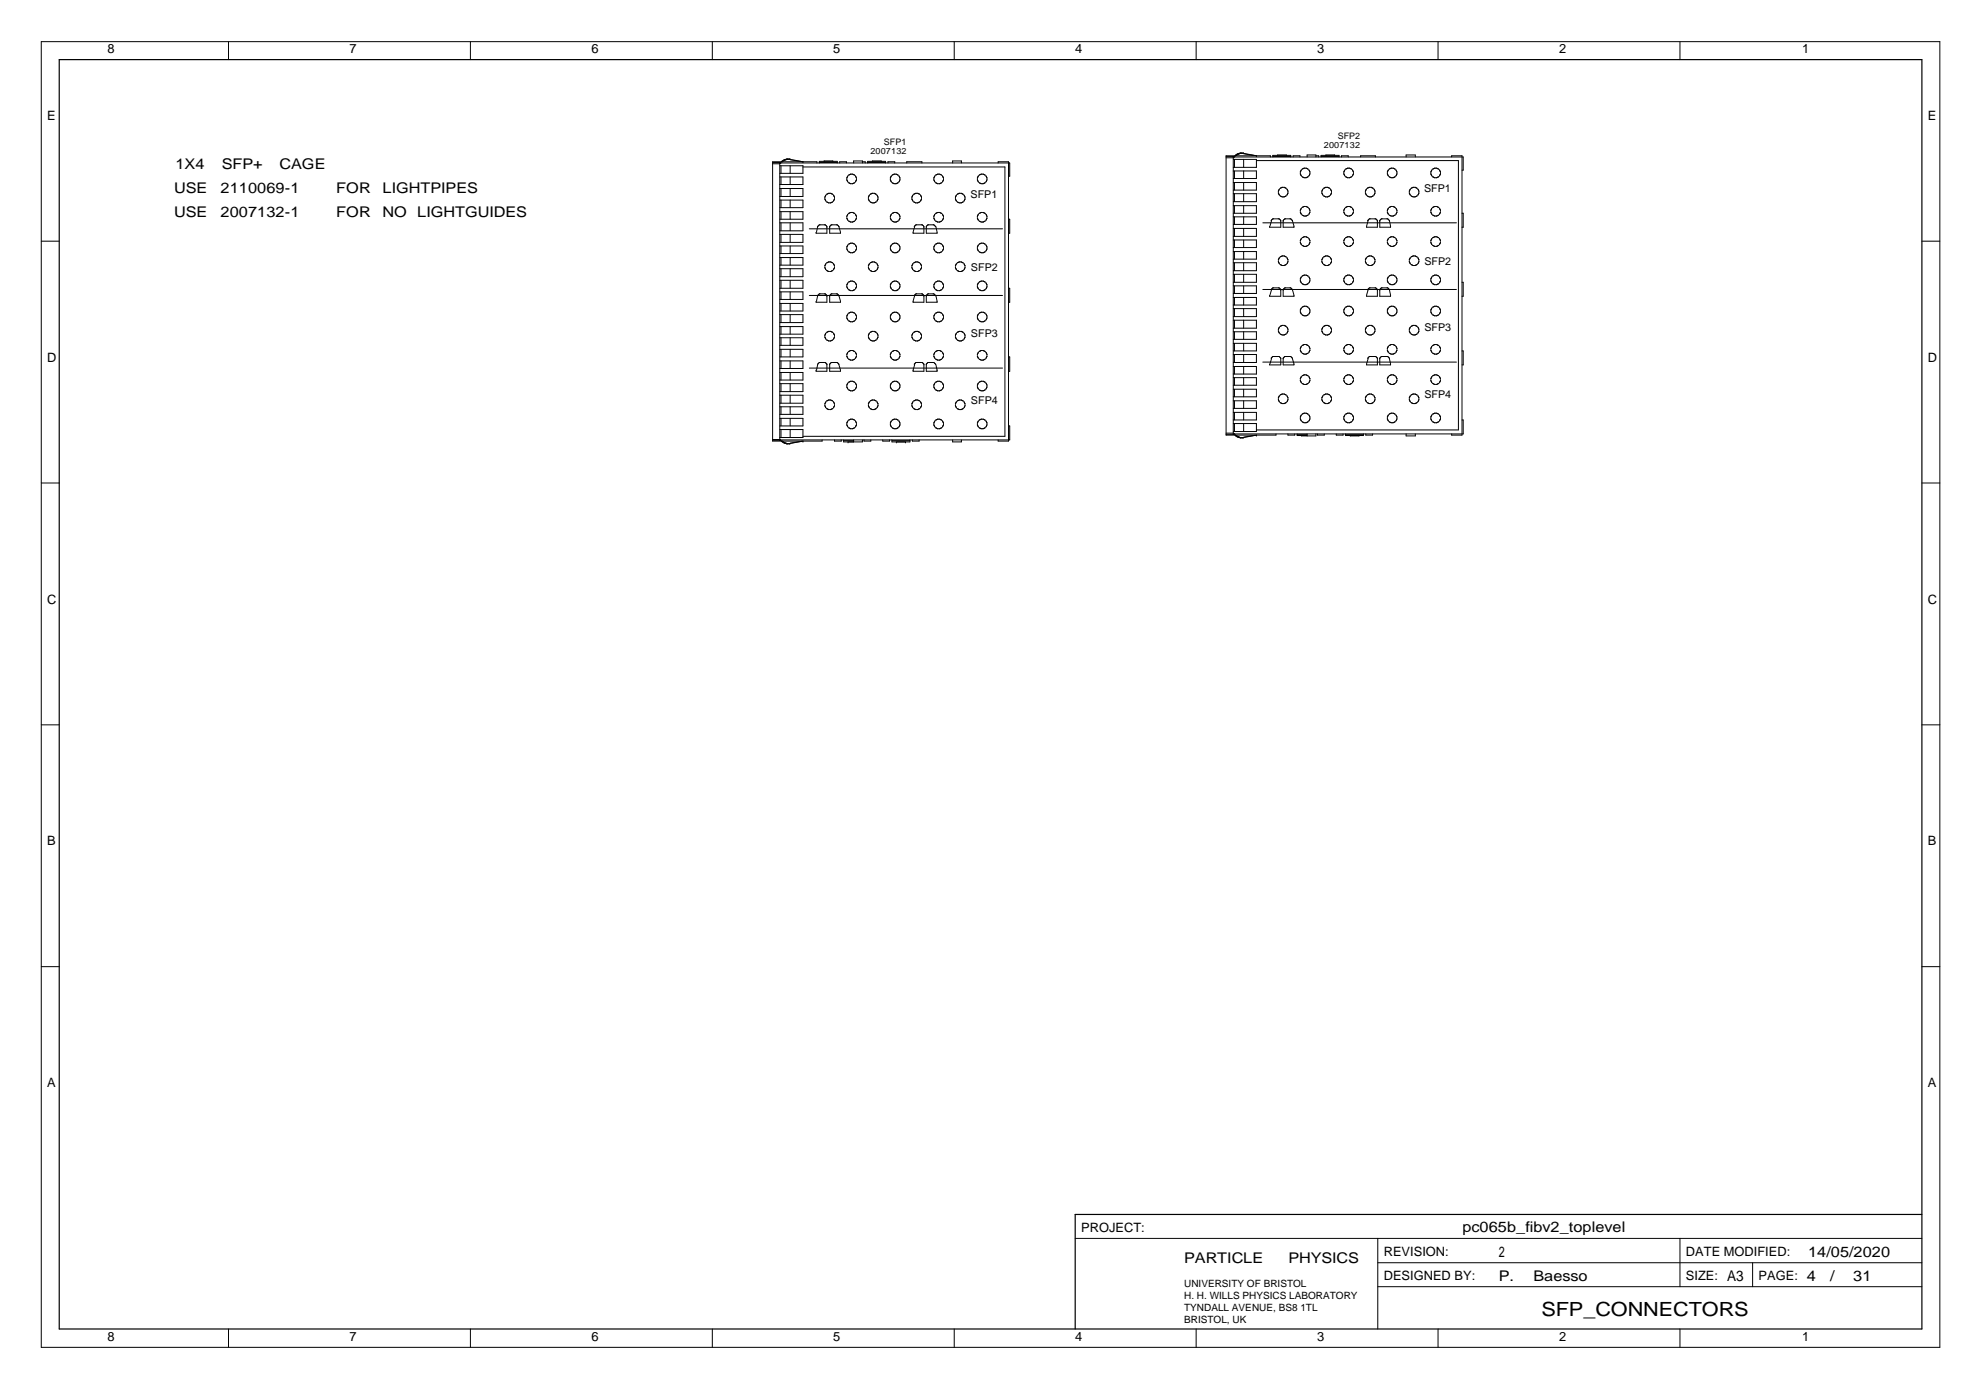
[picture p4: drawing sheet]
<svg xmlns="http://www.w3.org/2000/svg" width="420mm" height="297mm" viewBox="0 0 420 297" stroke-linecap="round" stroke-linejoin="round" font-family="sans-serif">
<path d="M12.6 12.6h395v269.4h-395zM407.6 257.7h-179.6v24.3" fill="none" stroke="#000" stroke-width=".25"/>
<g fill="none" stroke="#000" stroke-width=".21">
<path d="M8.8 8.8h402.6v277.1h-402.6zM48.5 8.8v3.8M99.8 8.8v3.8M151.1 8.8v3.8M202.4 8.8v3.8M253.7 8.8v3.8M305 8.8v3.8M356.3 8.8v3.8M163.9 34.7h1.5M165.4 34.6h48.8v2.8h-.3M165.4 37.5h4.9v1.6h-4.9M165.4 40h4.9v1.7h-4.9"/>
<path d="M165.4 34.5v58.9M165.4 35.2h4.9v1.6h-4.9M165.6 34.4l-1.7 .1M165.6 34.6l-.2 .1M165.6 35.2v1.6M165.6 37.5v1.6M165.6 40v1.7M165.8 34.3h-1.9v59.3h1.9M165.9 34.3h4.1M167.3 33.7l-1 .2-.6 .4M167.3 33.8l-.7 .1-.8 .5M167.3 33.8l3 .5"/>
<path d="M167.3 33.7h.3M167.6 35.2v1.6M167.6 37.5v1.6M167.6 40v1.7M167.6 33.9l2.7 .4M170.3 34.3h.1M170.3 34.3h3v.3M170.3 35.4h42.8v57.2h-42.8M173.8 34.5h3.8M173.8 34.6v-.4h3.8v.4M174.8 34.2h1.8M178.1 34.6v-.3h1.4v.3"/>
<path d="M179.6 38l.3 .6M179.9 37.3l-.3 .6M180 38.7l.5 .3M180.6 36.9l-.6 .3M180.7 36.9l.6 .3M181.1 34.6v-.4h1.8v.4M181.3 38.7l-.7 .3M181.4 37.3l.2 .6M181.6 38l-.2 .6M182.9 34.3h.6v.3M184 34.5h3.8M184 34.6v-.4h3.8v.4"/>
<path d="M185 34.2h1.9M188.3 34.6v-.3h1.5v.3M188.8 38l.3 .6M189.1 37.3l-.3 .6M189.2 38.7l.6 .3M189.9 36.9l-.7 .3M189.9 36.9l.6 .3M190.5 38.7l-.6 .3M190.6 37.3l.3 .6M190.9 38l-.3 .6M192.3 34.6v-.3h3.2v.3M198.1 38l.2 .6"/>
<path d="M198.3 37.3l-.2 .6M198.4 38.7l.6 .3M199.1 36.9l-.7 .3M199.2 36.9l.6 .3M199.8 38.7l-.7 .3M199.8 37.3l.3 .6M200.1 38l-.3 .6M202 34.6v-.4h1.9v.4M207.3 38l.3 .6M207.6 37.3l-.3 .6M207.6 38.7l.6 .3M208.3 36.9l-.7 .3"/>
<path d="M208.4 36.9l.6 .3M209 38.7l-.7 .3M209.1 37.3l.2 .6M209.3 38l-.2 .6M211.7 34.6v-.3h2.2v59.3h-2.2v-.3M260 33.5h1.6M261.6 33.8h4.9v1.7h-4.9M261.6 33.3h48.7v2.8h-.2M261.6 33.2v59M261.6 36.3h4.9v1.6h-4.9M261.6 38.7h4.9v1.6h-4.9M261.8 33.1l-1.8 .1"/>
<path d="M261.8 33.3l-.2 .1M261.8 33.8v1.7M261.8 36.3v1.6M261.8 38.7v1.6M262 33.1h-2v59.2h2M262.1 33.1h4.1M263.4 32.5l-.9 .1-.6 .5M263.4 32.5l-.6 .1-.8 .5M263.5 32.5l3 .6M263.5 32.5h.3M263.8 33.8v1.7M263.8 36.3v1.6"/>
<path d="M263.8 38.7v1.6M263.8 32.6l2.7 .5M266.5 33.1h.1M266.5 34.1h42.8v57.1h-42.8M266.5 33.1h2.9v.2M270 33.2h3.8M270 33.3v-.3h3.8v.3M271 33h1.8M272.2 39.7l-.7 .3M272.2 39.7l.6 .3M274.3 33.3v-.2h1.4v.2M275.8 36.8l.2 .6"/>
<path d="M276 36l-.2 .6M276.1 37.5l.6 .2M276.8 35.7l-.7 .2M276.9 35.7l.6 .2M277.2 33.3v-.4h1.9v.4M277.5 37.5l-.7 .2M277.6 36l.2 .6M277.8 36.8l-.2 .6M279.1 33.1h.6v.2M280.2 33.2h3.8M280.2 33.3v-.3h3.8v.3M281.2 33h1.9"/>
<path d="M281.4 39.7l-.7 .3M281.5 39.7l.6 .3M284.5 33.3v-.2h1.5v.2M285 36.8l.3 .6M285.3 36l-.3 .6M285.4 37.5l.6 .2M286 35.7l-.6 .2M286.1 35.7l.6 .2M286.7 37.5l-.7 .2M286.8 36l.3 .6M287.1 36.8l-.3 .6M288.6 33.3v-.2h3.1v.2"/>
<path d="M290.6 39.7l-.7 .3M290.7 39.7l.6 .3M294.3 36.8l.2 .6M294.5 36l-.2 .6M294.6 37.5l.6 .2M295.3 35.7l-.7 .2M295.4 35.7l.5 .2M295.9 37.5l-.6 .2M296 36l.3 .6M296.3 36.8l-.3 .6M298.2 33.3v-.4h2v.4M299.9 39.7l-.7 .3"/>
<path d="M300 39.7l.6 .3M303.5 36.8l.2 .6M303.7 36l-.2 .6M303.8 37.5l.6 .2M304.5 35.7l-.7 .2M304.6 35.7l.6 .2M305.2 37.5l-.7 .2M305.3 36l.2 .6M305.5 36.8l-.2 .6M307.9 33.3v-.2h2.2v59.2h-2.2v-.2M8.8 51.2h3.8M165.4 44.9h4.9v1.6h-4.9"/>
<path d="M165.4 59.5h4.9v1.7h-4.9M165.4 52.2h4.9v1.6h-4.9M165.4 54.6h4.9v1.7h-4.9M165.4 42.5h4.9v1.6h-4.9M165.4 47.3h4.9v1.7h-4.9M165.4 49.7h4.9v1.7h-4.9M165.4 57h4.9v1.7h-4.9M165.6 42.5v1.6M165.6 44.9v1.6M165.6 47.3v1.7M165.6 49.7v1.7M165.6 52.2v1.6"/>
<path d="M165.6 54.6v1.7M165.6 57v1.7M165.6 59.5v1.7M167.6 42.5v1.6M167.6 44.9v1.6M167.6 47.3v1.7M167.6 49.7v1.7M167.6 52.2v1.6M167.6 54.6v1.7M167.6 57v1.7M167.6 59.5v1.7M171.7 48.5h40.9"/>
<path d="M173.4 48l.4-.3h1.2l.4 .3v1.5h-2.3v-.2M173.4 48v.1M173.4 48l-.2 1.2M175 56.7l.2 .6M175 42.1l.2 .6M175.2 41.4l-.2 .5M175.2 55.9l-.2 .6M175.3 57.4l.6 .2M175.3 42.8l.6 .2M176 55.6l-.7 .2M176 41l-.7 .3M176.1 55.6l.5 .2"/>
<path d="M176.1 41l.5 .3M176.6 57.4l-.6 .2M176.6 42.8l-.6 .2M176.7 41.4l.3 .5M176.7 55.9l.3 .6M177 56.7l-.3 .6M177 42.1l-.3 .6M177.9 48l-.3-.3h-1.3l-.3 .3v1.5h2.3v-.2M177.9 48v.1M177.9 48l.4 1.2M179.6 46.2l.3 .6M179.6 52.7l.3 .6"/>
<path d="M179.9 60l-.3 .6M179.9 45.4l-.3 .6M179.9 51.9l-.3 .6M180 53.4l.5 .2M180 46.9l.5 .2M180.6 51.6l-.6 .2M180.6 45.1l-.6 .2M180.6 59.6l-.6 .3M180.7 45.1l.6 .2M180.7 51.6l.6 .2M180.7 59.6l.6 .3M181.3 53.4l-.7 .2"/>
<path d="M181.3 46.9l-.7 .2M181.4 45.4l.2 .6M181.4 60l.2 .6M181.4 51.9l.2 .6M181.6 52.7l-.2 .6M181.6 46.2l-.2 .6M184.2 56.7l.2 .6M184.2 42.1l.2 .6M184.4 55.9l-.2 .6M184.4 41.4l-.2 .5M184.5 57.4l.6 .2M184.5 42.8l.6 .2"/>
<path d="M185.2 55.6l-.7 .2M185.2 41l-.7 .3M185.3 55.6l.6 .2M185.3 41l.6 .3M185.9 57.4l-.7 .2M185.9 42.8l-.7 .2M186 55.9l.2 .6M186 41.4l.2 .5M186.2 42.1l-.2 .6M186.2 56.7l-.2 .6M188.8 52.7l.3 .6M188.8 46.2l.3 .6"/>
<path d="M189.1 45.4l-.3 .6M189.1 51.9l-.3 .6M189.1 60l-.3 .6M189.2 53.4l.6 .2M189.2 46.9l.6 .2M189.9 51.6l-.7 .2M189.9 45.1l-.7 .2M189.9 59.6l-.7 .3M189.9 51.6l.6 .2M189.9 45.1l.6 .2M189.9 59.6l.6 .3M190.5 53.4l-.6 .2"/>
<path d="M190.5 46.9l-.6 .2M190.6 45.4l.3 .6M190.6 51.9l.3 .6M190.6 60l.3 .6M190.9 52.7l-.3 .6M190.9 46.2l-.3 .6M193.4 42.1l.3 .6M193.4 56.7l.3 .6M193.7 41.4l-.3 .5M193.7 55.9l-.3 .6M193.8 57.4l.5 .2M193.8 42.8l.5 .2"/>
<path d="M193.9 48.1l.4-.4h1.3l.4 .3v1.5h-2.3v-.2M194 48l-.3 1.2M194.4 55.6l-.6 .2M194.4 41l-.6 .3M194.5 55.6l.6 .2M194.5 41l.6 .3M195.1 57.4l-.7 .2M195.1 42.8l-.7 .2M195.2 41.4l.2 .5M195.2 55.9l.2 .6M195.4 42.1l-.2 .6M195.4 56.7l-.2 .6"/>
<path d="M198.1 52.7l.2 .6M198.1 46.2l.2 .6M198.3 45.4l-.2 .6M198.3 51.9l-.2 .6M198.3 60l-.2 .6M198.4 53.4l.6 .2M198.4 48.1l-.3-.4h-1.3l-.3 .3v1.5h2.2v-.2M198.4 46.9l.6 .2M198.5 48l.2 1.2M199.1 45.1l-.7 .2M199.1 51.6l-.7 .2M199.1 59.6l-.7 .3"/>
<path d="M199.2 51.6l.6 .2M199.2 45.1l.6 .2M199.2 59.6l.6 .3M199.8 53.4l-.7 .2M199.8 46.9l-.7 .2M199.8 45.4l.3 .6M199.8 51.9l.3 .6M199.8 60l.3 .6M200.1 46.2l-.3 .6M200.1 52.7l-.3 .6M202.6 42.1l.3 .6M202.6 56.7l.3 .6"/>
<path d="M202.9 41.4l-.3 .5M202.9 55.9l-.3 .6M203 57.4l.6 .2M203 42.8l.6 .2M203.7 55.6l-.7 .2M203.7 41l-.7 .3M203.7 55.6l.6 .2M203.7 41l.6 .3M204.3 57.4l-.6 .2M204.3 42.8l-.6 .2M204.4 41.4l.3 .5M204.4 55.9l.3 .6"/>
<path d="M204.7 42.1l-.3 .6M204.7 56.7l-.3 .6M207.3 46.2l.3 .6M207.3 52.7l.3 .6M207.6 45.4l-.3 .6M207.6 51.9l-.3 .6M207.6 60l-.3 .6M207.6 53.4l.6 .2M207.6 46.9l.6 .2M208.3 51.6l-.7 .2M208.3 45.1l-.7 .2M208.3 59.6l-.7 .3"/>
<path d="M208.4 51.6l.6 .2M208.4 45.1l.6 .2M208.4 59.6l.6 .3M209 53.4l-.7 .2M209 46.9l-.7 .2M209.1 45.4l.2 .6M209.1 51.9l.2 .6M209.1 60l.2 .6M209.3 46.2l-.2 .6M209.3 52.7l-.2 .6M213.9 46.5h.3v3h-.3M261.6 43.6h4.9v1.6h-4.9"/>
<path d="M261.6 55.7h4.9v1.7h-4.9M261.6 41.1h4.9v1.7h-4.9M261.6 58.2h4.9v1.7h-4.9M261.6 46h4.9v1.6h-4.9M261.6 48.5h4.9v1.7h-4.9M261.6 50.9h4.9v1.6h-4.9M261.6 53.4h4.9v1.6h-4.9M261.8 41.1v1.7M261.8 43.6v1.6M261.8 46v1.6M261.8 48.5v1.7M261.8 50.9v1.6"/>
<path d="M261.8 53.4v1.6M261.8 55.7v1.7M261.8 58.2v1.7M263.8 41.1v1.7M263.8 43.6v1.6M263.8 46v1.6M263.8 48.5v1.7M263.8 50.9v1.6M263.8 53.4v1.6M263.8 55.7v1.7M263.8 58.2v1.7M267.8 47.3h41.1"/>
<path d="M269.6 46.9l.4-.5h1.3l.3 .4v1.4h-2.3v-.2M269.7 46.8l-.3 1.2M271.1 55.4l.3 .6M271.1 40.8l.3 .6M271.4 40.1l-.3 .6M271.4 54.6l-.3 .6M271.5 56.1l.6 .2M271.5 41.5l.6 .3M272.2 54.3l-.7 .3M272.2 54.3l.6 .3M272.8 56.1l-.6 .2M272.8 41.5l-.6 .3"/>
<path d="M272.9 40.1l.3 .6M272.9 54.6l.3 .6M273.2 55.4l-.3 .6M273.2 40.8l-.3 .6M274.1 46.8l-.3-.4h-1.3l-.3 .4v1.4h2.2v-.2M274.1 46.8v.1M274.1 46.8l.3 1.2M275.8 44.9l.2 .6M275.8 51.3l.2 .6M275.8 59.5l.2 .6M276 58.7l-.2 .6M276 44.1l-.2 .6"/>
<path d="M276 50.6l-.2 .6M276.1 52l.6 .3M276.1 45.6l.6 .2M276.8 50.2l-.7 .3M276.8 43.8l-.7 .3M276.8 58.4l-.7 .2M276.9 43.8l.6 .3M276.9 50.2l.6 .3M276.9 58.4l.6 .2M277.5 52l-.7 .3M277.5 45.6l-.7 .2M277.6 44.1l.2 .6"/>
<path d="M277.6 58.7l.2 .6M277.6 50.6l.2 .6M277.8 51.3l-.2 .6M277.8 44.9l-.2 .6M277.8 59.5l-.2 .6M280.4 40.8l.2 .6M280.4 55.4l.2 .6M280.6 54.6l-.2 .6M280.6 40.1l-.2 .6M280.7 56.1l.6 .2M280.7 41.5l.6 .3M281.4 54.3l-.7 .3"/>
<path d="M281.5 54.3l.6 .3M282.1 56.1l-.7 .2M282.1 41.5l-.7 .3M282.1 54.6l.3 .6M282.1 40.1l.3 .6M282.4 40.8l-.3 .6M282.4 55.4l-.3 .6M285 51.3l.3 .6M285 44.9l.3 .6M285 59.5l.3 .6M285.3 44.1l-.3 .6M285.3 50.6l-.3 .6"/>
<path d="M285.3 58.7l-.3 .6M285.4 52l.6 .3M285.4 45.6l.6 .2M286 50.2l-.6 .3M286 43.8l-.6 .3M286 58.4l-.6 .2M286.1 50.2l.6 .3M286.1 43.8l.6 .3M286.1 58.4l.6 .2M286.7 52l-.7 .3M286.7 45.6l-.7 .2M286.8 44.1l.3 .6"/>
<path d="M286.8 50.6l.3 .6M286.8 58.7l.3 .6M287.1 51.3l-.3 .6M287.1 44.9l-.3 .6M287.1 59.5l-.3 .6M289.6 40.8l.2 .6M289.6 55.4l.2 .6M289.8 40.1l-.2 .6M289.8 54.6l-.2 .6M289.9 56.1l.6 .2M289.9 41.5l.6 .3M290.1 46.9l.3-.5h1.4l.3 .4v1.4h-2.3v-.2"/>
<path d="M290.2 46.8l-.4 1.2M290.6 54.3l-.7 .3M290.7 54.3l.6 .3M291.3 56.1l-.7 .2M291.3 41.5l-.7 .3M291.4 40.1l.2 .6M291.4 54.6l.2 .6M291.6 40.8l-.2 .6M291.6 55.4l-.2 .6M294.3 51.3l.2 .6M294.3 59.5l.2 .6M294.3 44.9l.2 .6"/>
<path d="M294.5 44.1l-.2 .6M294.5 50.6l-.2 .6M294.5 58.7l-.2 .6M294.6 52l.6 .3M294.6 45.6l.6 .2M294.7 46.8l-.4-.4h-1.3l-.4 .4v1.4h2.3v-.2M294.7 46.8v.1M294.7 46.8l.2 1.2M295.3 43.8l-.7 .3M295.3 50.2l-.7 .3M295.3 58.4l-.7 .2M295.4 50.2l.5 .3"/>
<path d="M295.4 43.8l.5 .3M295.4 58.4l.5 .2M295.9 52l-.6 .3M295.9 45.6l-.6 .2M296 44.1l.3 .6M296 50.6l.3 .6M296 58.7l.3 .6M296.3 59.5l-.3 .6M296.3 44.9l-.3 .6M296.3 51.3l-.3 .6M298.9 40.8l.3 .6M298.9 55.4l.3 .6"/>
<path d="M299.2 40.1l-.3 .6M299.2 54.6l-.3 .6M299.2 56.1l.6 .2M299.2 41.5l.6 .3M299.9 54.3l-.7 .3M300 54.3l.6 .3M300.6 56.1l-.7 .2M300.6 41.5l-.7 .3M300.7 40.1l.2 .6M300.7 54.6l.2 .6M300.9 40.8l-.2 .6M300.9 55.4l-.2 .6"/>
<path d="M303.5 44.9l.2 .6M303.5 51.3l.2 .6M303.5 59.5l.2 .6M303.7 44.1l-.2 .6M303.7 50.6l-.2 .6M303.7 58.7l-.2 .6M303.8 52l.6 .3M303.8 45.6l.6 .2M304.5 50.2l-.7 .3M304.5 43.8l-.7 .3M304.5 58.4l-.7 .2M304.6 50.2l.6 .3"/>
<path d="M304.6 43.8l.6 .3M304.6 58.4l.6 .2M305.2 52l-.7 .3M305.2 45.6l-.7 .2M305.3 44.1l.2 .6M305.3 50.6l.2 .6M305.3 58.7l.2 .6M305.5 44.9l-.2 .6M305.5 51.3l-.2 .6M305.5 59.5l-.2 .6M310.1 45.2h.2v3h-.2M310.1 59.9h.2v3h-.2"/>
<path d="M407.6 51.2h3.8M165.4 74.1h4.9v1.6h-4.9M165.4 71.7h4.9v1.6h-4.9M165.4 69.3h4.9v1.6h-4.9M165.4 64.4h4.9v1.6h-4.9M165.4 66.8h4.9v1.6h-4.9M165.4 76.6h4.9v1.6h-4.9M165.4 79h4.9v1.6h-4.9M165.4 61.9h4.9v1.6h-4.9M165.6 61.9v1.6M165.6 64.4v1.6M165.6 66.8v1.6"/>
<path d="M165.6 69.3v1.6M165.6 71.7v1.6M165.6 74.1v1.6M165.6 76.6v1.6M165.6 79v1.6M167.6 61.9v1.6M167.6 64.4v1.6M167.6 66.8v1.6M167.6 69.3v1.6M167.6 71.7v1.6M167.6 74.1v1.6M167.6 76.6v1.6"/>
<path d="M167.6 79v1.6M171.7 62.7h40.9M171.7 78.1h40.9M173.1 78.5v.3h2.3v-1.6l-.4-.3h-1.2l-.4 .3-.2 1.3M173.4 62.7l.4-.4h1.2l.4 .4v1.4h-2.3v-.1M173.4 62.7v.1M173.4 62.7l-.2 1.2M175 71.4l.2 .6M175.2 70.6l-.2 .6M175.3 72.1l.6 .2M176 70.3l-.7 .3M176.1 70.3l.5 .3"/>
<path d="M176.3 76.9h1.3a2.31 2.31 0 0 1 .7 1.9h-2.3v-1.6zM176.6 72.1l-.6 .2M176.7 70.6l.3 .6M177 71.4l-.3 .6M177.9 62.7l-.3-.4h-1.3l-.3 .4v1.4h2.3v-.1M177.9 62.7v.1M177.9 62.7l.4 1.2M179.6 60.7l.3 .6M179.6 67.3l.3 .6M179.6 75.5l.3 .6M179.9 66.6l-.3 .6M179.9 74.7l-.3 .6"/>
<path d="M180 61.4l.5 .3M180 76.1l.5 .3M180 68l.5 .3M180.6 74.4l-.6 .2M180.6 66.2l-.6 .3M180.7 74.4l.6 .2M180.7 66.2l.6 .3M181.3 61.4l-.7 .3M181.3 76.1l-.7 .3M181.3 68l-.7 .3M181.4 66.6l.2 .6M181.4 74.7l.2 .6"/>
<path d="M181.6 60.7l-.2 .6M181.6 67.3l-.2 .6M181.6 75.5l-.2 .6M184.2 71.4l.2 .6M184.4 70.6l-.2 .6M184.5 72.1l.6 .2M185.2 70.3l-.7 .3M185.3 70.3l.6 .3M185.9 72.1l-.7 .2M186 70.6l.2 .6M186.2 71.4l-.2 .6M188.8 60.7l.3 .6"/>
<path d="M188.8 67.3l.3 .6M188.8 75.5l.3 .6M189.1 66.6l-.3 .6M189.1 74.7l-.3 .6M189.2 61.4l.6 .3M189.2 76.1l.6 .3M189.2 68l.6 .3M189.9 74.4l-.7 .2M189.9 66.2l-.7 .3M189.9 74.4l.6 .2M189.9 66.2l.6 .3M190.5 61.4l-.6 .3"/>
<path d="M190.5 76.1l-.6 .3M190.5 68l-.6 .3M190.6 66.6l.3 .6M190.6 74.7l.3 .6M190.9 60.7l-.3 .6M190.9 67.3l-.3 .6M190.9 75.5l-.3 .6M193.4 71.4l.3 .6M193.7 70.6l-.3 .6M193.8 72.1l.5 .2M193.9 62.8l.4-.5h1.3l.4 .4v1.4h-2.3v-.1M193.9 77.3l.4-.4h1.3l.4 .3v1.6h-2.3l.3-1.5"/>
<path d="M194 62.7l-.3 1.2M194.4 70.3l-.6 .3M194.5 70.3l.6 .3M195.1 72.1l-.7 .2M195.2 70.6l.2 .6M195.4 71.4l-.2 .6M198.1 60.7l.2 .6M198.1 67.3l.2 .6M198.1 75.5l.2 .6M198.3 66.6l-.2 .6M198.3 74.7l-.2 .6M198.4 62.8l-.3-.5h-1.3l-.3 .4v1.4h2.2v-.1"/>
<path d="M198.4 77.3l-.3-.4h-1.3l-.3 .3v1.6h2.2l-.2-1.5M198.4 61.4l.6 .3M198.4 76.1l.6 .3M198.4 68l.6 .3M198.5 62.7l.2 1.2M199.1 74.4l-.7 .2M199.1 66.2l-.7 .3M199.2 74.4l.6 .2M199.2 66.2l.6 .3M199.8 61.4l-.7 .3M199.8 76.1l-.7 .3M199.8 68l-.7 .3"/>
<path d="M199.8 66.6l.3 .6M199.8 74.7l.3 .6M200.1 60.7l-.3 .6M200.1 67.3l-.3 .6M200.1 75.5l-.3 .6M202.6 71.4l.3 .6M202.9 70.6l-.3 .6M203 72.1l.6 .2M203.7 70.3l-.7 .3M203.7 70.3l.6 .3M204.3 72.1l-.6 .2M204.4 70.6l.3 .6"/>
<path d="M204.7 71.4l-.3 .6M207.3 75.5l.3 .6M207.3 60.7l.3 .6M207.3 67.3l.3 .6M207.6 66.6l-.3 .6M207.6 74.7l-.3 .6M207.6 61.4l.6 .3M207.6 76.1l.6 .3M207.6 68l.6 .3M208.3 74.4l-.7 .2M208.3 66.2l-.7 .3M208.4 74.4l.6 .2"/>
<path d="M208.4 66.2l.6 .3M209 61.4l-.7 .3M209 76.1l-.7 .3M209 68l-.7 .3M209.1 66.6l.2 .6M209.1 74.7l.2 .6M209.3 75.5l-.2 .6M209.3 60.7l-.2 .6M209.3 67.3l-.2 .6M213.9 61.2h.3v2.9h-.3M213.9 75.7h.3v3.1h-.3M261.6 72.8h4.9v1.7h-4.9"/>
<path d="M261.6 75.2h4.9v1.7h-4.9M261.6 70.4h4.9v1.6h-4.9M261.6 63.1h4.9v1.6h-4.9M261.6 65.5h4.9v1.7h-4.9M261.6 67.9h4.9v1.7h-4.9M261.6 77.8h4.9v1.6h-4.9M261.6 60.7h4.9v1.6h-4.9M261.8 60.7v1.6M261.8 63.1v1.6M261.8 65.5v1.7M261.8 67.9v1.7M261.8 70.4v1.6"/>
<path d="M261.8 72.8v1.7M261.8 75.2v1.7M261.8 77.8v1.6M263.8 60.7v1.6M263.8 63.1v1.6M263.8 65.5v1.7M263.8 67.9v1.7M263.8 70.4v1.6M263.8 72.8v1.7M263.8 75.2v1.7M263.8 77.8v1.6M267.8 61.4h41.1"/>
<path d="M267.8 76.8h41.1M269.6 61.5l.4-.4h1.3l.3 .3v1.5h-2.3v-.2M269.6 76.1l.4-.5h1.3l.3 .4v1.4h-2.3v-.2M269.7 61.4l-.3 1.2M269.7 76.1l-.3 1.1M271.1 70.1l.3 .6M271.4 69.4l-.3 .6M271.5 70.8l.6 .3M272.2 69l-.7 .3M272.2 69l.6 .3M272.8 70.8l-.6 .3M272.9 69.4l.3 .6"/>
<path d="M273.2 70.1l-.3 .6M274.1 61.4l-.3-.3h-1.3l-.3 .3v1.5h2.2v-.2M274.1 61.4v.1M274.1 61.4l.3 1.2M274.4 77.2l-.3-1.2-.3-.4h-1.3l-.3 .4v1.4h2.2v-.2M275.8 66.1l.2 .6M275.8 74.2l.2 .6M276 79.9l-.2 .6M276 65.3l-.2 .6M276 73.4l-.2 .6M276.1 60.1l.6 .3M276.1 74.9l.6 .2"/>
<path d="M276.1 66.8l.6 .2M276.8 79.5l-.7 .3M276.8 73.1l-.7 .3M276.8 65l-.7 .2M276.9 73.1l.6 .3M276.9 65l.6 .2M276.9 79.5l.6 .3M277.5 60.1l-.7 .3M277.5 74.9l-.7 .2M277.5 66.8l-.7 .2M277.6 65.3l.2 .6M277.6 73.4l.2 .6"/>
<path d="M277.6 79.9l.2 .6M277.8 66.1l-.2 .6M277.8 74.2l-.2 .6M280.4 70.1l.2 .6M280.6 69.4l-.2 .6M280.7 70.8l.6 .3M281.4 69l-.7 .3M281.5 69l.6 .3M282.1 70.8l-.7 .3M282.1 69.4l.3 .6M282.4 70.1l-.3 .6M285 66.1l.3 .6"/>
<path d="M285 74.2l.3 .6M285.3 65.3l-.3 .6M285.3 73.4l-.3 .6M285.3 79.9l-.3 .6M285.4 60.1l.6 .3M285.4 74.9l.6 .2M285.4 66.8l.6 .2M286 73.1l-.6 .3M286 65l-.6 .2M286 79.5l-.6 .3M286.1 73.1l.6 .3M286.1 65l.6 .2"/>
<path d="M286.1 79.5l.6 .3M286.7 60.1l-.7 .3M286.7 74.9l-.7 .2M286.7 66.8l-.7 .2M286.8 65.3l.3 .6M286.8 73.4l.3 .6M286.8 79.9l.3 .6M287.1 66.1l-.3 .6M287.1 74.2l-.3 .6M289.6 70.1l.2 .6M289.8 69.4l-.2 .6M289.9 70.8l.6 .3"/>
<path d="M290.1 61.5l.3-.4h1.4l.3 .3v1.5h-2.3v-.2M290.1 76.1l.3-.5h1.4l.3 .4v1.4h-2.3v-.2M290.2 61.4l-.4 1.2M290.2 76.1l-.4 1.1M290.6 69l-.7 .3M290.7 69l.6 .3M291.3 70.8l-.7 .3M291.4 69.4l.2 .6M291.6 70.1l-.2 .6M294.3 66.1l.2 .6M294.3 74.2l.2 .6M294.5 65.3l-.2 .6"/>
<path d="M294.5 73.4l-.2 .6M294.5 79.9l-.2 .6M294.6 60.1l.6 .3M294.6 74.9l.6 .2M294.6 66.8l.6 .2M294.7 61.4l-.4-.3h-1.3l-.4 .3v1.5h2.3v-.2M294.7 61.4v.1M294.7 61.4l.2 1.2M294.9 77.2l-.2-1.2-.4-.4h-1.3l-.4 .4v1.4h2.3v-.2M295.3 73.1l-.7 .3M295.3 65l-.7 .2M295.3 79.5l-.7 .3"/>
<path d="M295.4 73.1l.5 .3M295.4 65l.5 .2M295.4 79.5l.5 .3M295.9 60.1l-.6 .3M295.9 74.9l-.6 .2M295.9 66.8l-.6 .2M296 65.3l.3 .6M296 73.4l.3 .6M296 79.9l.3 .6M296.3 66.1l-.3 .6M296.3 74.2l-.3 .6M298.9 70.1l.3 .6"/>
<path d="M299.2 69.4l-.3 .6M299.2 70.8l.6 .3M299.9 69l-.7 .3M300 69l.6 .3M300.6 70.8l-.7 .3M300.7 69.4l.2 .6M300.9 70.1l-.2 .6M303.5 74.2l.2 .6M303.5 66.1l.2 .6M303.7 65.3l-.2 .6M303.7 73.4l-.2 .6M303.7 79.9l-.2 .6"/>
<path d="M303.8 60.1l.6 .3M303.8 74.9l.6 .2M303.8 66.8l.6 .2M304.5 73.1l-.7 .3M304.5 65l-.7 .2M304.5 79.5l-.7 .3M304.6 73.1l.6 .3M304.6 65l.6 .2M304.6 79.5l.6 .3M305.2 60.1l-.7 .3M305.2 74.9l-.7 .2M305.2 66.8l-.7 .2"/>
<path d="M305.3 65.3l.2 .6M305.3 73.4l.2 .6M305.3 79.9l.2 .6M305.5 74.2l-.2 .6M305.5 66.1l-.2 .6M310.1 74.5h.2v2.9h-.2M163.9 93.4l1.7 .1M163.9 93.3h1.5M165.4 88.8h4.9v1.6h-4.9M165.4 91.1h4.9v1.7h-4.9M165.4 83.9h4.9v1.6h-4.9M165.4 81.4h4.9v1.7h-4.9"/>
<path d="M165.4 86.3h4.9v1.6h-4.9M165.6 93.3v.1M165.6 81.4v1.7M165.6 83.9v1.6M165.6 86.3v1.6M165.6 88.8v1.6M165.6 91.1v1.7M165.7 93.6l.6 .4 .9 .2M165.8 93.5l.8 .5 .6 .1M165.9 93.6h4.1M167.3 94.2h.3M167.6 81.4v1.7"/>
<path d="M167.6 83.9v1.6M167.6 86.3v1.6M167.6 88.8v1.6M167.6 91.1v1.7M170.3 93.6h.1M170.3 93.6l-3 .5M170.3 93.6l-2.7 .4M174.4 93.3v.3h-4.1M175 86l.2 .6M175.2 85.2l-.2 .6M175.3 86.6l.6 .3M176 84.9l-.7 .2"/>
<path d="M176.1 84.9l.5 .2M176.6 86.6l-.6 .3M176.7 85.2l.3 .6M177 86l-.3 .6M177 93.3v.3h1.4v-.3M178.9 93.3v.5h4v-.5M178.9 93.5h2.2M179.6 82l.3 .6M179.6 90l.3 .6M179.9 93.8h.1M179.9 81.2l-.3 .6M179.9 89.3l-.3 .6"/>
<path d="M180 90.7l.5 .3M180 82.7l.5 .2M180.6 80.9l-.6 .2M180.6 88.9l-.6 .3M180.7 88.9l.6 .3M180.7 80.9l.6 .2M181.1 93.3v.5M181.3 82.7l-.7 .2M181.3 90.7l-.7 .3M181.4 81.2l.2 .6M181.4 89.3l.2 .6M181.6 82l-.2 .6"/>
<path d="M181.6 90l-.2 .6M183.3 93.3v.3h1.4v-.3M184.2 86l.2 .6M184.4 85.2l-.2 .6M184.5 86.6l.6 .3M185.2 84.9l-.7 .2M185.3 84.9l.6 .2M185.9 86.6l-.7 .3M186 85.2l.2 .6M186.2 86l-.2 .6M187.2 93.3v.3h1.5v-.3M188.8 82l.3 .6"/>
<path d="M188.8 90l.3 .6M189.1 81.2l-.3 .6M189.1 89.3l-.3 .6M189.2 93.3v.5h3.8v-.5M189.2 82.7l.6 .2M189.2 90.7l.6 .3M189.2 93.5h3.8M189.9 80.9l-.7 .2M189.9 88.9l-.7 .3M189.9 88.9l.6 .3M189.9 80.9l.6 .2M190.1 93.8h.1"/>
<path d="M190.5 82.7l-.6 .2M190.5 90.7l-.6 .3M190.6 81.2l.3 .6M190.6 89.3l.3 .6M190.9 82l-.3 .6M190.9 90l-.3 .6M192.1 93.8h.1M193.4 86l.3 .6M193.5 93.3v.3h1.4v-.3M193.7 85.2l-.3 .6M193.8 86.6l.5 .3M194.4 84.9l-.6 .2"/>
<path d="M194.5 84.9l.6 .2M195.1 86.6l-.7 .3M195.2 85.2l.2 .6M195.4 86l-.2 .6M198.1 82l.2 .6M198.1 90l.2 .6M198.3 81.2l-.2 .6M198.3 89.3l-.2 .6M198.4 82.7l.6 .2M198.4 90.7l.6 .3M199.1 88.9l-.7 .3M199.1 80.9l-.7 .2"/>
<path d="M199.2 80.9l.6 .2M199.2 88.9l.6 .3M199.8 82.7l-.7 .2M199.8 90.7l-.7 .3M199.8 81.2l.3 .6M199.8 89.3l.3 .6M200.1 82l-.3 .6M200.1 90l-.3 .6M202 93.3v.5h1.9v-.5M202.6 86l.3 .6M202.9 85.2l-.3 .6M203 86.6l.6 .3"/>
<path d="M203.7 84.9l-.7 .2M203.7 84.9l.6 .2M204.3 86.6l-.6 .3M204.4 85.2l.3 .6M204.7 86l-.3 .6M207.3 82l.3 .6M207.3 90l.3 .6M207.6 81.2l-.3 .6M207.6 89.3l-.3 .6M207.6 82.7l.6 .2M207.6 90.7l.6 .3M208.3 88.9l-.7 .3"/>
<path d="M208.3 80.9l-.7 .2M208.4 80.9l.6 .2M208.4 88.9l.6 .3M209 90.7l-.7 .3M209 82.7l-.7 .2M209.1 81.2l.2 .6M209.1 89.3l.2 .6M209.3 82l-.2 .6M209.3 90l-.2 .6M213.9 90.4h.3v2.9h-48.8M260 92.2h1.8M260 91.9h1.6"/>
<path d="M261.6 85h4.9v1.6h-4.9M261.6 87.5h4.9v1.6h-4.9M261.6 92l.2 .1M261.6 80.1h4.9v1.6h-4.9M261.6 82.6h4.9v1.6h-4.9M261.6 89.9h4.9v1.7h-4.9M261.8 80.1v1.6M261.8 82.6v1.6M261.8 85v1.6M261.8 87.5v1.6M261.8 89.9v1.7M261.9 92.3l.6 .4 .8 .2"/>
<path d="M262 92.2l.8 .5 .5 .1M262.1 92.3h4.1M263.4 92.9h.4M263.8 80.1v1.6M263.8 82.6v1.6M263.8 85v1.6M263.8 87.5v1.6M263.8 89.9v1.7M266.5 92.3h.1M266.5 92.3l-3.1 .5M266.5 92.3l-2.7 .4M270.6 92.1v.2h-4.1"/>
<path d="M271.1 84.7l.3 .6M271.4 83.9l-.3 .6M271.5 85.4l.6 .2M272.2 83.6l-.7 .3M272.2 83.6l.6 .3M272.8 85.4l-.6 .2M272.9 83.9l.3 .6M273.2 84.7l-.3 .6M273.2 92.1v.2h1.4v-.2M275.1 92.2h2.1M275.1 92.1v.3h2.1M275.8 80.6l.2 .6"/>
<path d="M275.8 88.8l.2 .6M276 88l-.2 .6M276.1 89.4l.6 .3M276.1 81.3l.6 .3M276.8 87.7l-.7 .2M276.9 87.7l.6 .2M277.2 92.1v.4M277.5 81.3l-.7 .3M277.5 89.4l-.7 .3M277.6 88l.2 .6M277.8 80.6l-.2 .6M277.8 88.8l-.2 .6"/>
<path d="M279.1 92.1v.4l-3.1-.1M279.4 92.1v.2h1.5v-.2M280.4 84.7l.2 .6M280.6 83.9l-.2 .6M280.7 85.4l.6 .2M281.4 83.6l-.7 .3M281.5 83.6l.6 .3M282.1 85.4l-.7 .2M282.1 83.9l.3 .6M282.4 84.7l-.3 .6M283.4 92.1v.2h1.5v-.2M285 80.6l.3 .6"/>
<path d="M285 88.8l.3 .6M285.3 88l-.3 .6M285.4 92.2h3.8M285.4 81.3l.6 .3M285.4 89.4l.6 .3M285.4 92.1v.3h3.8v-.3M286 87.7l-.6 .2M286.1 87.7l.6 .2M286.4 92.4h1.8M286.7 81.3l-.7 .3M286.7 89.4l-.7 .3M286.8 88l.3 .6"/>
<path d="M287.1 80.6l-.3 .6M287.1 88.8l-.3 .6M289.6 84.7l.2 .6M289.7 92.1v.2h1.4v-.2M289.8 83.9l-.2 .6M289.9 85.4l.6 .2M290.6 83.6l-.7 .3M290.7 83.6l.6 .3M291.3 85.4l-.7 .2M291.4 83.9l.2 .6M291.6 84.7l-.2 .6M294.3 80.6l.2 .6"/>
<path d="M294.3 88.8l.2 .6M294.5 88l-.2 .6M294.6 81.3l.6 .3M294.6 89.4l.6 .3M295.3 87.7l-.7 .2M295.4 87.7l.5 .2M295.9 81.3l-.6 .3M295.9 89.4l-.6 .3M296 88l.3 .6M296.3 80.6l-.3 .6M296.3 88.8l-.3 .6M298.2 92.1v.4h2v-.4"/>
<path d="M298.9 84.7l.3 .6M299.2 83.9l-.3 .6M299.2 85.4l.6 .2M299.9 83.6l-.7 .3M300 83.6l.6 .3M300.6 85.4l-.7 .2M300.7 83.9l.2 .6M300.9 84.7l-.2 .6M303.5 80.6l.2 .6M303.5 88.8l.2 .6M303.7 88l-.2 .6M303.8 81.3l.6 .3"/>
<path d="M303.8 89.4l.6 .3M304.5 87.7l-.7 .2M304.6 87.7l.6 .2M305.2 89.4l-.7 .3M305.2 81.3l-.7 .3M305.3 88l.2 .6M305.5 80.6l-.2 .6M305.5 88.8l-.2 .6M310.1 89.1h.2v3h-48.7M8.8 102.5h3.8M407.6 102.5h3.8M8.8 153.8h3.8"/>
<path d="M407.6 153.8h3.8M8.8 205.1h3.8M407.6 205.1h3.8M228 262.8h179.6M292.2 267.9h115.4M292.2 262.8v19.2M292.2 273h115.4M356.3 262.8v10.2M371.7 267.9v5.1M48.5 282v3.9M99.8 282v3.9M151.1 282v3.9"/>
<path d="M202.4 282v3.9M253.7 282v3.9M305 282v3.9M356.3 282v3.9"/>
</g>
<text font-size="4.1" x="326.9" y="279.2">SFP_CONNECTORS</text>
<g font-size="3.1">
<text x="37.2" y="35.8">1X4</text>
<text x="47" y="35.8">SFP+</text>
<text x="59.3" y="35.8">CAGE</text>
<text x="36.9" y="40.8">USE</text>
<text x="46.8" y="40.8">2110069-1</text>
<text x="71.3" y="40.8">FOR</text>
<text x="81.1" y="40.8">LIGHTPIPES</text>
<text x="36.9" y="46">USE</text>
<text x="46.8" y="46">2007132-1</text>
<text x="71.3" y="46">FOR</text>
<text x="81.1" y="46">NO</text>
<text x="88.5" y="46">LIGHTGUIDES</text>
<text x="310.2" y="261.5">pc065b_fibv2_toplevel</text>
<text x="251.2" y="267.9">PARTICLE</text>
<text x="273.3" y="267.9">PHYSICS</text>
<text x="317.9" y="266.6">2</text>
<text x="383.5" y="266.6">14/05/2020</text>
<text x="317.9" y="271.7">P.</text>
<text x="325.2" y="271.7">Baesso</text>
<text x="366.3" y="271.7">A3</text>
<text x="383.2" y="271.7">4</text>
<text x="388.1" y="271.7">/</text>
<text x="393.1" y="271.7">31</text>
</g>
<g font-size="2.7">
<text x="22.8" y="11.3">8</text>
<text x="74.1" y="11.3">7</text>
<text x="125.4" y="11.3">6</text>
<text x="176.7" y="11.3">5</text>
<text x="228" y="11.3">4</text>
<text x="279.3" y="11.3">3</text>
<text x="330.7" y="11.3">2</text>
<text x="382.2" y="11.3">1</text>
<text x="10" y="25.4">E</text>
<text x="408.9" y="25.4">E</text>
<text x="10" y="76.7">D</text>
<text x="408.9" y="76.7">D</text>
<text x="10" y="128">C</text>
<text x="408.9" y="128">C</text>
<text x="10" y="179.4">B</text>
<text x="408.9" y="179.4">B</text>
<text x="10" y="230.6">A</text>
<text x="408.9" y="230.6">A</text>
<text x="229.3" y="261.4">PROJECT:</text>
<text x="293.5" y="266.6">REVISION:</text>
<text x="357.6" y="266.6">DATE MODIFIED:</text>
<text x="293.5" y="271.6">DESIGNED BY:</text>
<text x="357.6" y="271.6">SIZE:</text>
<text x="373" y="271.6">PAGE:</text>
<text x="22.8" y="284.5">8</text>
<text x="74.1" y="284.5">7</text>
<text x="125.4" y="284.5">6</text>
<text x="176.7" y="284.5">5</text>
<text x="228" y="284.5">4</text>
<text x="279.3" y="284.5">3</text>
<text x="330.7" y="284.5">2</text>
<text x="382.2" y="284.5">1</text>
</g>
<g font-size="2.3">
<text x="302" y="40.8">SFP1</text>
<text x="205.9" y="42.1">SFP1</text>
<text x="205.9" y="57.4">SFP2</text>
<text x="302.1" y="56.2">SFP2</text>
<text x="205.9" y="71.6">SFP3</text>
<text x="302.1" y="70.3">SFP3</text>
<text x="205.9" y="85.7">SFP4</text>
<text x="302.1" y="84.4">SFP4</text>
</g>
<g font-size="2.1">
<text x="251.2" y="273">UNIVERSITY OF BRISTOL</text>
<text x="251.2" y="275.6">H. H. WILLS PHYSICS LABORATORY</text>
<text x="251.2" y="278.2">TYNDALL AVENUE, BS8 1TL</text>
<text x="251.2" y="280.7">BRISTOL, UK</text>
</g>
<g font-size="1.9">
<text x="283.8" y="29.6">SFP2</text>
<text x="187.5" y="30.9">SFP1</text>
</g>
<g font-size="1.8">
<text x="184.6" y="32.6">2007132</text>
<text x="280.8" y="31.4">2007132</text>
</g>
</svg>
